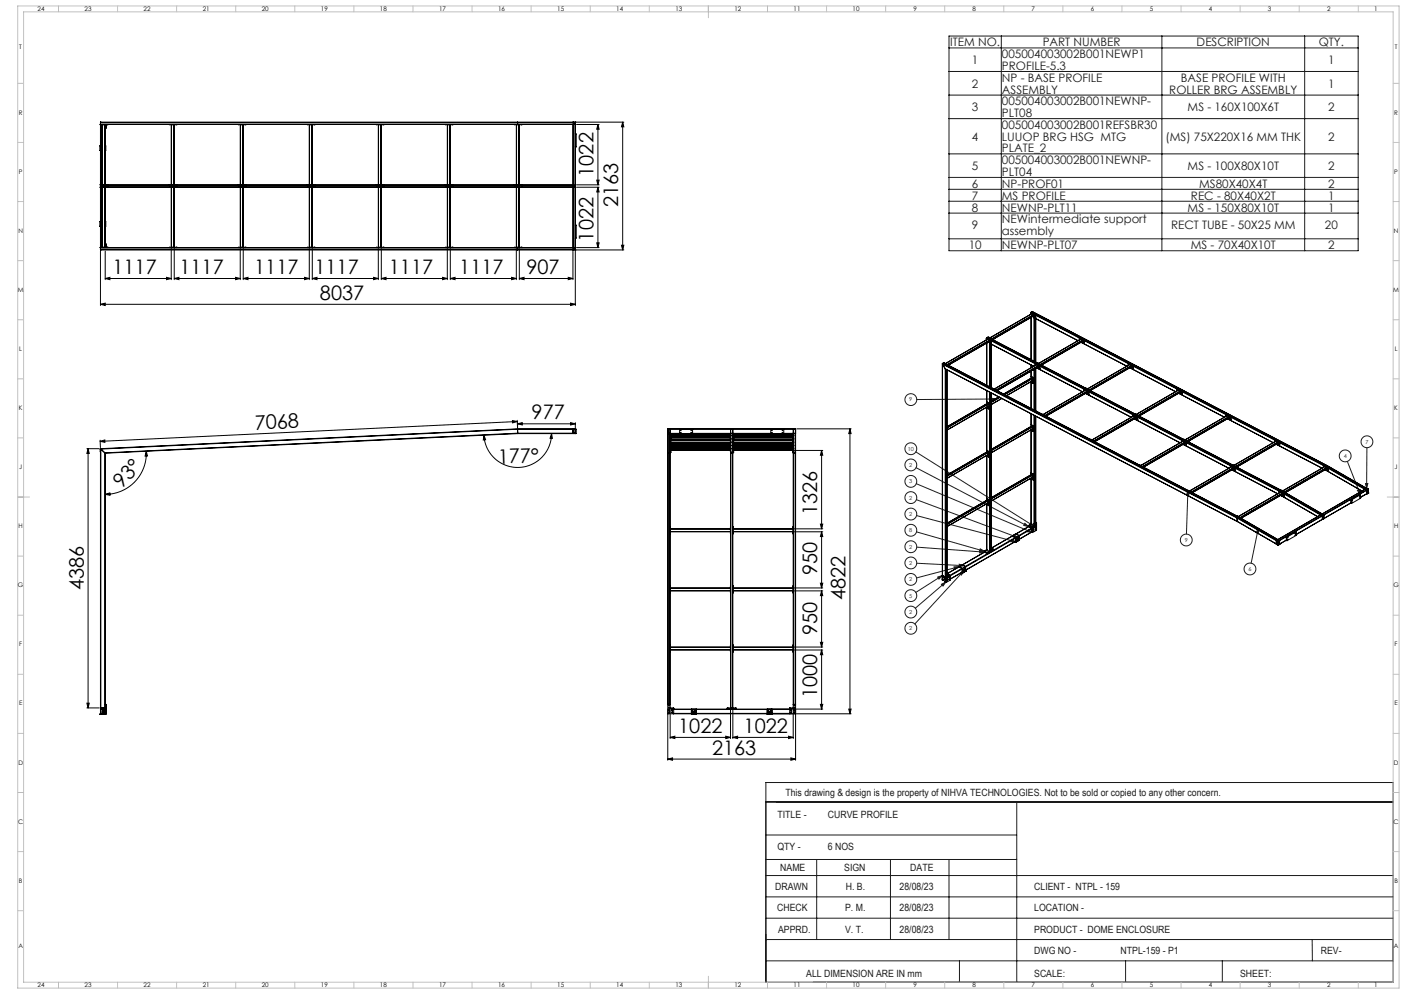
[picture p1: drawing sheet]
<svg xmlns="http://www.w3.org/2000/svg" width="1189mm" height="841mm" viewBox="0 0 1189 841" stroke-linecap="round" stroke-linejoin="round" font-family="sans-serif">
<g fill="none" stroke="#000" stroke-width=".85">
<path d="M488 103h40M488 105h19M506 105v51M506 105l1 4h-2zM527 103v108M527 103l1 4h-2zM488 158h19M488 156h19M505 152h2l-1 4zM506 158v51M506 158l1 4h-2zM85 212v46"/>
<path d="M89 212v25M145 210v27M147 210v27M203 210v27M206 210v27M262 210v27M264 210v27M320 210v27M323 210v27M379 210v27M381 210v27M437 210v27"/>
<path d="M439 210v27M485 212v25M487 212v46M488 211h40M488 209h19M505 205h2l-1 4zM526 207h2l-1 4zM89 236l4-1v2zM89 236h56M141 235l4 1-4 1zM147 236l4-1v2zM147 236h56"/>
<path d="M199 235l4 1-4 1zM206 236l4-1v2zM206 236h56M258 235l4 1-4 1zM264 236l4-1v2zM264 236h56M316 235l4 1-4 1zM323 236l4-1v2zM323 236h56M375 235l4 1-4 1zM381 236l4-1v2zM381 236h56"/>
<path d="M433 235l4 1-4 1zM439 236l4-1v2zM439 236h46M481 235l4 1-4 1zM85 257l4-1v2zM85 257h402M483 256l4 1-4 1zM434 356l4 1-4 1zM438 356v6v-4M438 357l-353 16M438 359l4-1v2zM438 359h49"/>
<path d="M483 358l4 1-4 1zM487 358v4M74 380h10M75 380v219M75 380l1 4h-2zM85 372v7M85 373l4-1v2zM410 368l1 4h-2zM467 367v4h-2zM467 367a29 29 0 0 1-28 28 29 29 0 0 1-29-27M674 363h46M719 363v241"/>
<path d="M719 363l1 4h-2zM124 382l1 4h-2zM124 382a35 35 0 0 1-35 36M672 381h24M695 381v66M695 381l1 4h-2zM89 418l4-1v2zM672 447h24M672 450h24M694 443h2l-1 4zM695 450v47M695 450l1 4h-2z"/>
<path d="M672 497h24M672 500h24M694 493h2l-1 4zM695 500v47M695 500l1 4h-2zM672 547h24M672 550h24M694 543h2l-1 4zM695 550v50M695 550l1 4h-2zM74 599h10M74 595h2l-1 4z"/>
<path d="M565 600v43M567 600v25M618 600v25M620 600v25M650 600h46M671 600v25M673 600v43M694 596h2l-1 4zM718 600h2l-1 4zM650 604h70M567 624l4-1v2zM567 624h51"/>
<path d="M614 623l4 1-4 1zM620 624l4-1v2zM620 624h51M667 623l4 1-4 1zM565 642l4-1v2zM565 642h108M669 641l4 1-4 1zM648 678v153"/>
</g>
<g fill="none" stroke="#191924" stroke-width=".85">
<path d="M803 30h346v182h-346zM847 30v182M983 30v182M1104 30v182M803 41h346M803 60h346M803 80h346M803 100h346M803 130h346M803 150h346M803 160h346M803 170h346"/>
<path d="M803 180h346M803 202h346M838 337l4 1-4 1zM842 338h-66M1157 379v34M775 382l100 63M775 396l95 50M1140 390l11 28M775 409l99 42M1005 415l1 4h-2zM1005 415l-1 37M1149 415l2-1v4z"/>
<path d="M1156 409h2l-1 4zM775 423l87 32M776 436l84 22M776 450l57 16M856 456l4 2h-5zM858 453l4 2-4-1zM867 443l3 3-4-1zM870 448l4 3-4-1zM873 443l2 2-3-1zM1065 447v4h-2zM1065 447l-6 30M776 477l40 2"/>
<path d="M776 463l57 4M807 480h4l-3 2zM811 480l-35 9M812 477l4 2h-4zM829 466l4 1-4 1zM830 464l3 2h-4zM794 488l3-1-2 3zM797 494l3-2-2 4zM797 487l-22 14M800 492l-25 23M812 485l4-2-2 4zM816 483l-42 45"/>
<path d="M648 662h531v169h-531zM648 678h531M860 678v153M648 706h212M648 727h212M691 727v68M754 727v68M803 727v68M648 759h531M648 741h531M648 777h531M648 795h531"/>
<path d="M1110 795l1 18M648 813h531M812 813v18M953 813v18M1034 813v18"/>
<circle cx="771" cy="338" r="5"/>
<circle cx="771" cy="380" r="5"/>
<circle cx="1157" cy="374" r="5"/>
<circle cx="771" cy="393" r="5"/>
<circle cx="1138" cy="386" r="5"/>
<circle cx="771" cy="407" r="5"/>
<circle cx="771" cy="421" r="5"/>
<circle cx="771" cy="435" r="5"/>
<circle cx="771" cy="449" r="5"/>
<circle cx="1004" cy="457" r="5"/>
<circle cx="771" cy="463" r="5"/>
<circle cx="771" cy="476" r="5"/>
<circle cx="771" cy="490" r="5"/>
<circle cx="1058" cy="481" r="5"/>
<circle cx="771" cy="518" r="5"/>
<circle cx="771" cy="504" r="5"/>
<circle cx="771" cy="532" r="5"/>
</g>
<g fill="none" stroke="#c0c0c0" stroke-width=".85">
<path d="M15 5h1169v831h-1169zM20 10h1159v821h-1159zM49 5v5M99 5v5M149 5v5M199 5v5M249 5v5M299 5v5M349 5v5M399 5v5M449 5v5M499 5v5"/>
<path d="M549 5v5M599 5v10M649 5v5M699 5v5M749 5v5M799 5v5M849 5v5M899 5v5M949 5v5M999 5v5M1049 5v5M1099 5v5"/>
<path d="M1149 5v5M15 71h5M1179 71h5M15 121h5M1179 121h5M15 171h5M1179 171h5M15 221h5M1179 221h5M15 271h5M1179 271h5M15 321h5"/>
<path d="M1179 321h5M15 371h5M1179 371h5M15 421h10M1174 421h10M15 471h5M1179 471h5M15 521h5M1179 521h5M15 571h5M1179 571h5M15 621h5"/>
<path d="M1179 621h5M15 671h5M1179 671h5M15 721h5M1179 721h5M15 771h5M1179 771h5M49 831v5M99 831v5M149 831v5M199 831v5M249 831v5"/>
<path d="M299 831v5M349 831v5M399 831v5M449 831v5M499 831v5M549 831v5M599 826v10M649 831v5M699 831v5M749 831v5M799 831v5M849 831v5"/>
<path d="M899 831v5M949 831v5M999 831v5M1049 831v5M1099 831v5M1149 831v5"/>
</g>
<g fill="#000">
<path d="M89 236l4-1v2zM141 235l4 1-4 1zM147 236l4-1v2zM199 235l4 1-4 1zM206 236l4-1v2zM258 235l4 1-4 1zM264 236l4-1v2zM316 235l4 1-4 1zM323 236l4-1v2zM375 235l4 1-4 1z"/>
<path d="M433 235l4 1-4 1zM381 236l4-1v2z"/>
<path d="M85 257l4-1v2zM483 256l4 1-4 1z"/>
<path d="M434 356l4 1-4 1zM85 373l4-1v2z"/>
<path d="M483 358l4 1-4 1zM438 359l4-1v2zM669 641l4 1-4 1zM565 642l4-1v2z"/>
<path d="M75 380l1 4h-2zM74 595h2l-1 4zM695 450l1 4h-2zM694 493h2l-1 4zM695 500l1 4h-2zM694 543h2l-1 4zM695 550l1 4h-2zM694 596h2l-1 4zM719 363l1 4h-2zM718 600h2l-1 4zM527 103l1 4h-2zM526 207h2l-1 4zM506 158l1 4h-2zM505 205h2l-1 4z"/>
<path d="M410 368l1 4h-2zM467 367v4h-2z"/>
<path d="M89 418l4-1v2zM124 382l1 4h-2z"/>
<path d="M694 443h2l-1 4zM695 381l1 4h-2zM505 152h2l-1 4zM506 105l1 4h-2z"/>
<path d="M567 624l4-1v2zM614 623l4 1-4 1zM620 624l4-1v2zM667 623l4 1-4 1zM439 236l4-1v2zM481 235l4 1-4 1z"/>
</g>
<path d="M1005 415l1 4h-2zM1065 447v4h-2zM1149 415l2-1v4zM1156 409h2l-1 4zM812 485l4-2-2 4zM797 494l3-2-2 4zM794 488l3-1-2 3zM807 480h4l-3 2zM812 477l4 2h-4zM829 466l4 1-4 1zM830 464l3 2h-4zM856 456l4 2h-5zM858 453l4 2-4-1zM870 448l4 3-4-1zM867 443l3 3-4-1zM873 443l2 2-3-1zM838 337l4 1-4 1z" fill="#191924"/>
<g fill="none" stroke="#000" stroke-width=".85">
<path d="M85 108h.1M85 103l402 1M85 103v108M85 105v52h402M85 103h400M86 105v51M87 105v51M89 105v51M89 108h1M90 105v1M90 108h.1M90 106v2"/>
<path d="M90 105h.1M90 108h-1M90 105h1M91 105h.1M143 105h.1M143 105h6M145 105v51M147 105v51M149 105h.1M202 105h.1M202 105h5M203 105v51"/>
<path d="M204 105v51M206 105v51M207 105h1M207 105h.1M208 105h.1M260 105h.1M260 105h6M262 105v51M264 105v51M266 105h.1M318 105h1M319 105h5"/>
<path d="M319 105h.1M320 105v51M322 105v51M323 105v51M324 105h.1M377 105h.1M377 105h6M379 105v51M381 105v51M383 105h.1M435 105h.1M435 105h6"/>
<path d="M437 105v51M438 104h.1M438 105h.1M438 104v1M439 105v51M441 105h-356h5M441 105h.1M441 105h44v51h-44M485 103h.1M485 103v108M485 103h2M487 103h.1"/>
<path d="M487 103v108M487 103v1M487 105v52M487 105h-402M487 104v1M487 113h1v11h-1M85 123v4M85 123h.1M85 127h.1M89 123h.1M90 123h.1M90 123v4h-1"/>
<path d="M85 156h.1M85 156h356M85 158h356M85 154h.1M86 158v51M87 158v51M89 158v51M90 156h1M90 158h1M90 156h.1M90 158h.1M91 156h.1"/>
<path d="M91 158h.1M143 158h.1M143 156h.1M145 158v51M147 158v51M149 158h.1M149 156h.1M202 158h.1M202 156h.1M203 158v51M204 158v51M206 158v51"/>
<path d="M207 158h1M207 156h1M207 156h.1M207 158h.1M208 158h.1M208 156h.1M260 158h.1M260 156h.1M262 158v51M264 158v51M266 158h.1M266 156h.1"/>
<path d="M318 156h1M318 158h1M318 156h.1M318 158h.1M319 156h.1M319 158h.1M320 158v51M322 158v51M323 158v51M324 156h.1M324 158h.1M377 156h.1"/>
<path d="M377 158h.1M379 158v51M381 158v51M383 156h.1M383 158h.1M435 158h.1M435 156h.1M437 158v51M438 157h.1M438 158h.1M438 157v1M439 158v51"/>
<path d="M441 158h.1M441 156h.1M441 158h44v51h-400h5M487 158v52M487 158h-402v51M487 157v1M85 161h.1M85 191h.1M85 187h.1M85 187v1v3M89 187l1 1v3M89 191h.1"/>
<path d="M487 190h1v11h-1M85 211h.1M85 211h402M85 206v1M85 206h.1M85 209v1h402M85 211h400M89 206l1 1M89 207h1M90 209h.1M90 207h.1M90 207v2"/>
<path d="M90 209h1M91 209h.1M143 209h.1M143 209h6M149 209h.1M202 209h.1M202 209h5M207 209h1M208 209h.1M260 209h.1M260 209h6M266 209h.1"/>
<path d="M319 209h.1M319 209h5M324 209h.1M377 209h.1M377 209h6M383 209h.1M435 209h.1M435 209h6M438 210h.1M438 211h.1M438 210v1M441 209h.1"/>
<path d="M485 211h.1M485 211h2M487 211h.1M487 210v1M872 265v1M872 265h.1M872 265l250 130M872 265l4 2M873 264v1M873 269v35M873 264l249 131M873 265h.1"/>
<path d="M873 265l-36 21M873 265l2 1M874 264l249 130M874 264h-1M874 268l2 1M875 268v1M875 266h.1M875 266l-36 21M875 269h.1M875 269l37 19M875 269v37M875 267l-35 20"/>
<path d="M875 266v1M876 267h.1M876 267v2M876 270v36M876 267l1 2M877 269h.1M877 269h-1M877 270v36M835 286v2M835 286h.1M835 286l4 2M835 286l249 131 1-1"/>
<path d="M835 290v36M835 286l250 130M836 287h.1M836 287l-36 21M836 287l-36 21h2l36-20M836 285h.1M836 285l250 131M836 285l-1 1M836 285l4 2M837 289l2 1M837 289v1M837 290h.1"/>
<path d="M837 290l38 20M837 290v37M838 286h.1M838 288v1M838 288l-36 21M838 291v36M839 288v1M839 288h.1M839 289v1M839 291v37M839 290h.1M839 289h.1"/>
<path d="M839 287h.1M840 287h.1M914 286l-1 2M914 286h.1M914 286h-1M914 286l3 2M915 287l-36 21M915 289l3 1M916 288l-36 20M916 288v1M916 288l-35 21M916 289h.1"/>
<path d="M916 289l-35 20M917 288l1 1M918 290h.1M918 289v1M797 308v180M798 308h.1M798 308v180M798 308l249 130M798 308l2 4M799 307h.1M799 307l252 131M799 307l-1 1"/>
<path d="M799 307l4 2M800 312h.1M800 312v177M800 312l247 129M800 312v174M801 313v172M803 309l35-20zM803 309h.1M873 309v2M873 314v6M873 319h.1M873 314v5"/>
<path d="M873 320l-24 13M873 320h.1M873 319h1M874 319v1M874 319h.1M874 320v4M874 320h.1M875 313v34M875 312v35M876 308h.1M876 308v1M876 312v36"/>
<path d="M877 312v36M877 311l39 20M877 308l2 1M878 307h.1M878 307l4 2M878 311l2 1M879 309v1M879 309l-36 21M879 308h.1M879 308h1M879 310h.1M879 310l-36 20"/>
<path d="M879 310l-35 20M880 310h.1M880 310v2M880 312h.1M880 308h.1M882 309h.1M954 310l-39-20 39 20M955 308v1M955 308h.1M955 308l4 2M956 308h.1M956 308l-36 21"/>
<path d="M956 311l39 20M956 308l2 1M957 311l2 1M958 309h.1M958 309l-36 21M958 309v1M958 310h.1M958 310l-35 20M958 311h.1M959 310h.1M959 310v2M959 312h.1"/>
<path d="M835 330v12M837 332v135M838 332v135M839 333v133M840 329h.1M840 329l4 2M841 329l36-21zM844 331h.1M845 336l-6 3M846 336l-7 4M848 337l-9 5M873 323h.1"/>
<path d="M873 323v23M873 323l1 1M873 320v1M873 320l-23 14M873 322l-21 13M873 321v1M873 321l-23 13M874 324h.1M917 329h.1M917 329v2M917 329l4 2M918 330l-35 21 1 1 36-21"/>
<path d="M919 333l38 20M919 329h.1M919 329l4 2M919 332l2 2M920 329h.1M920 331v1M920 331l-36 21M921 332h.1M921 331v1M921 331h.1M921 332l1 1M922 333l-1 1"/>
<path d="M922 334h-1M922 333h.1M923 331h.1M996 330v1M996 329v1M996 329l4 2M996 329h.1M997 330l-36 21M997 330h.1M997 333l39 20M998 332l2 1M999 331l-36 21"/>
<path d="M999 331v1M999 332h.1M999 332l-35 20M1000 331v1M1000 331h.1M1000 332v1M1000 333h.1M1000 332h.1M835 345l2 1M835 345v37M835 340h.1M835 342l-34 19"/>
<path d="M835 342h1M835 340l2 1M836 342h.1M836 342l-35 20M836 344l-35 20M836 344h.1M836 342v2M837 341h.1M837 346h.1M837 341v5M873 350v11M873 359h.1"/>
<path d="M873 350v9M873 359l1 1M875 351v94M875 352v90M876 352v90M877 352v90M881 350h.1M881 350l4 2M885 352l35-20zM885 352h.1M959 351h.1M959 351v1"/>
<path d="M960 352h.1M960 352l-36 20M960 354l39 21M960 352h1M960 350h.1M961 354l2 1M961 352l1 1M961 352l-36 21M961 351l2 1M962 353h-1M962 353l-36 21M962 353h.1"/>
<path d="M962 353l-36 20M963 353h.1M963 353v2M963 355h.1M963 352h.1M964 352h.1M1037 351v1M1037 351h.1M1037 351l4 2M1038 351h-1M1038 351l3 2M1039 352h.1"/>
<path d="M1039 352l-36 20M1039 354l39 21M1039 354l2 1M1040 353l-35 21M1040 353l-36 20M1040 353h.1M1040 353l-35 20M1041 353h1M1041 355h.1M1041 353h.1M1042 353v2M1042 355h.1"/>
<path d="M1042 353h.1M85 380v2M85 380h.1M85 380v224M85 380v220M85 380l4 3M438 363h.1M438 363h49M438 363v4M438 363l-353 17M438 367h.1M438 367h49"/>
<path d="M438 367l-349 16M485 367h.1M485 363v4M485 363h2M485 363h.1M487 363h.1M487 367h.1M487 363v4M487 363h1v4h-50M565 363h108M565 367h.1M565 367v229"/>
<path d="M565 367h108M565 363v4M565 367v237M565 367h10M565 363h.1M567 363v4M567 363v233M567 371h51M567 374h.1M567 374h51M567 377h.1M567 380h51"/>
<path d="M567 369h.1M567 369h51M567 371h.1M567 377h51M567 380h.1M567 367v232h3M567 371v3M567 376v1M567 374v2M567 380v2M567 368h.1M567 369v2"/>
<path d="M567 379h.1M567 377v2M567 367h51M567 370h51M567 373h51M567 375h51M567 378h51M567 367v1M567 368v1M567 379v1M567 372h51M575 363v4"/>
<path d="M586 363v4M586 367h66M618 374h.1M618 376v1M618 377h.1M618 368h.1M618 369h.1M618 371h.1M618 379h.1M618 380h.1M618 367v232M618 376h.1"/>
<path d="M619 363v236M619 363v4M620 363h.1M620 367h.1M620 363v4M620 367v232M620 380h51M620 369h.1M620 371h.1M620 374h.1M620 377h51M620 369h51"/>
<path d="M620 372h51M620 377h.1M620 376h.1M620 374h51M620 368h.1M620 379h.1M620 369v2M620 371v3M620 380v2M620 376v1M620 374v2M620 377v2"/>
<path d="M620 380h.1M620 367h51M620 370h51M620 373h51M620 375h51M620 378h51M620 367v1M620 368v1M620 379v1M652 363v4M663 363v4M663 367h10"/>
<path d="M671 380v2M671 371h.1M671 369v2M671 374h.1M671 371v3M671 368h.1M671 369h.1M671 376v1M671 374v2M671 377h.1M671 379h.1M671 377v2"/>
<path d="M671 380h.1M671 367v1M671 368v1M671 379v1M671 376h.1M671 367v232h-2M672 363v233M672 363v4M673 367v229M673 363h.1M673 367h.1M673 363v4"/>
<path d="M673 367v237M873 364h.1M873 364v38M873 364v36M873 361h.1M873 364l1 1M873 361l-34 20M873 363l-34 20M873 361v2M874 360v1M874 360h.1M874 361v4"/>
<path d="M874 365h.1M874 360v5M923 372h.1M923 372l4 2M927 374h.1M1000 373h.1M1000 373v1M1000 373l4 2M1001 373h.1M1001 376l39 20M1001 373l-36 21M1002 372h.1"/>
<path d="M1002 376l2 1M1003 372h.1M1003 372l1 1M1003 374l-36 21-2-1M1003 374v1M1003 374l-36 21M1003 375h.1M1003 375l-35 20M1004 375h.1M1004 375v2M1004 377h.1M1004 373h.1"/>
<path d="M1005 374h.1M1079 373v1M1079 373h.1M1079 372h.1M1079 372v1M1079 373l4 1M1080 373l-36 21M1080 373l1 1M1080 376l39 20M1081 376l2 1M1081 374h1M1081 374l-35 21"/>
<path d="M1082 374v1M1082 374l-36 21M1082 375h.1M1082 375l-35 20M1083 374v1M1083 377h.1M1083 375v2M89 383h.1M89 383v216M89 383v213M565 383h2M567 382h.1"/>
<path d="M567 381h51M618 382h.1M618 383h2M620 382h.1M620 381h51M671 382h.1M671 383h2M835 386l2 1M835 385v38M835 382h.1M835 382l-34 20M835 381h.1"/>
<path d="M835 382l1 1M835 381l2 1M836 383h.1M836 383l-35 20M836 386h.1M836 385h.1M836 385l-35 20M836 383v2M837 382h.1M837 387h.1M837 382v5M839 380l34-19z"/>
<path d="M964 393h.1M968 395h.1M1041 394h.1M1041 394v1M1041 394l4 2M1042 398l39 20M1042 395l2 1M1043 398l38 20M1043 393h.1M1043 393l4 2M1043 397l2 1M1044 396h.1"/>
<path d="M1044 396l-36 20M1044 394h.1M1044 396v1M1044 397l-35 20M1045 396v1M1045 396h.1M1045 398h.1M1045 397v1M1046 395h.1M1047 395h.1M1120 394v1M1120 394h.1"/>
<path d="M1120 394l4 2M1121 397l1 1M1122 397l2 1M1122 398h.1M1122 397v1M1122 398l31 17M1122 398l30 17M1122 395l35 20M1123 396l-36 20-2-1M1123 396h.1M1123 396l-36 20M1123 396l-35 21"/>
<path d="M1123 394h.1M1123 394l35 20M1123 394l-1 1M1123 397h.1M1124 396h.1M1124 396v2M1124 396l31 18M1124 398h.1M873 405h.1M873 405v38M873 405v39M873 400h.1"/>
<path d="M873 402l-34 19M873 402h.1M873 400l1 1M873 405l1 1M873 402l-34 20M873 404h.1M873 404l-34 20M873 402v2M874 401h.1M874 406h.1M874 401v5M1005 415h.1"/>
<path d="M1005 415l4 2M1007 415l35-20zM1009 417h.1M1083 416h-1M1083 416l-1 1M1083 416l3 2M1083 416h.1M1084 419l1 1M1084 419h1M1084 415h.1M1084 415l4 2M1084 419l3 1"/>
<path d="M1085 420h.1M1085 419h.1M1085 419l30 18M1085 416l34 20M1085 415h.1M1085 415l36-20zM1085 417l-36 21M1085 417v1M1085 417l-35 21M1086 416h.1M1086 416l34 20M1086 416h-1"/>
<path d="M1086 416l33 19M1086 419h.1M1086 418h1M1087 418h-1M1087 418v2M1087 418h.1M1087 418l30 18M1087 420h.1M1088 417h.1M1151 418l-8 5M1151 418l-7 5M1151 418v4l-7 4"/>
<path d="M1157 418h.1M1157 413h.1M1157 413h-1M1157 413l-77 44M1157 413l1 1M1157 415v3l1-1M1158 414h.1M1158 414l-1 1v3M1158 417h.1M1158 414l-1 1M1158 414l-77 44M1158 417l-7 4"/>
<path d="M1158 414v3M835 426l2 1M835 426v39M835 423h.1M835 423l-34 20M835 422h.1M835 423l1 1M835 422l2 1M836 424h.1M836 424l-35 19M836 426l-35 20M836 426h.1"/>
<path d="M836 424v2M836 424l-35 20M837 423h.1M837 428h.1M837 423v4M837 427h.1M1047 436h.1M1047 438l34 20M1047 438v3M1047 438h.1M1047 438l35 20M1048 437l36-21z"/>
<path d="M1048 437l1 1M1048 437l35 20M1048 437l-1 1M1048 437h.1M1049 438l1 1M1050 438l35-20zM1050 439h1M1051 438v1M1051 438l-1 1M1118 436l-37 21M1119 439h.1M1119 439l-22 13"/>
<path d="M1119 436v3M1120 436v3h-1M1120 439h.1M1120 436h-1M1120 439h-1M1120 436h.1M1120 436v3M1143 426l-46 26M1143 423h1M1143 423v3h1M1144 423v3M1144 423h.1"/>
<path d="M1144 425h.1M1150 421h.1M567 451h.1M567 446h.1M567 446v5M567 450h51M567 448h51M567 447h51M618 451v1M618 446h.1M618 451h.1M618 452h.1"/>
<path d="M620 446h.1M620 451h.1M620 451v1M620 446v5M620 450h51M620 448h51M620 447h51M671 451v1M671 446v5M671 446h.1M671 451h.1M857 453l3 2"/>
<path d="M857 453h.1M857 453l-18 11M859 458l1 1M860 455h.1M860 455h-1l-18 10M860 458h.1M860 455v3M860 452h.1M860 452l-21 12 2 1-5 3M860 452l2 1M860 458v1M860 459h.1"/>
<path d="M860 456h1l-1 1zM860 456h.1M860 457l2-1v1l-2 1zM861 457h-1h1M861 457h.1M861 457h1M862 455h.1M862 455h-1M862 453h1M862 453l-2 2M863 457h.1M863 453l-46 27"/>
<path d="M863 457l-3 1M863 453v4M863 457l-3 2M870 445h.1M870 446h.1M870 445v1M870 445l3 2M870 445l3 1M870 446l3 1M871 446l-11 6M872 444l-1 1M872 444h.1"/>
<path d="M872 444v1M873 443l-3 2M873 443v1M873 444l2 1M873 447l-11 6-2-1M873 446h.1M873 447h.1M873 446v1M873 450h.1M873 450l-10 6M873 447v3M873 447l-10 7"/>
<path d="M873 450h1M873 447h1M873 445v1M873 445l1 1M874 450v1M874 446h-1M874 446h.1M874 447h-1M874 447h.1M874 447v3M874 449h.1M874 449h1"/>
<path d="M874 447h1M875 449h-1M875 447l-1 1M875 447v1M875 449h.1M875 448h-1M875 447h.1M875 445h.1M875 443h1M875 443v2M875 445l-2 1M875 445l1 1"/>
<path d="M875 445l-2 2M875 443h.1M875 446h1M875 446l-1 1M876 445l-1 1M876 443v2M876 443h.1M876 445v1M876 446l-2 1M876 446h.1M876 443v3M876 447h.1"/>
<path d="M876 448h.1M876 446v1M876 446h1M876 448h1M876 444v1M876 445h.1M876 442h.1M876 442l-1 1M876 442h1M877 443h-1M877 445h-1M877 444v1"/>
<path d="M877 443h.1M877 445h.1M877 448h-1M877 446l-1 1M877 446h.1M877 448h.1M877 442h.1M877 442l-1 1M877 442v7l-3 2M1047 441l34 20M1080 457v3M1080 457l1 1"/>
<path d="M1080 457h.1M1081 458h.1M1081 458v3M1082 458h-1M1083 457h.1M1083 457l-1 1M1083 457v3M1089 454h.1M1089 454v3M1097 450v3l-8 4M1097 450l-8 4M1097 450h-1l-7 4"/>
<path d="M812 479l-1 1M812 479l2 2M812 480h.1M812 480l-10 5M812 480l2 1M814 478h.1M814 478l-2 1M814 478l3 1M815 478l18-11-22 12M817 479h.1M817 479l-3 2M817 480l-13 7"/>
<path d="M817 480v3M833 466v1M833 466l2 2M833 467l2 1M835 465l-2 1M835 465l2 2M835 468h1M835 468h.1M836 469l-19 10M836 468h.1M837 467h1M839 466l-1 1"/>
<path d="M841 465l-5 3-3-1M841 466l-5 2M841 465h.1M841 466h.1M841 465v1M1080 460l1 1M1080 460h.1M1081 461h.1M1082 461h-1M1082 461h.1M1083 460h.1M1083 460l-1 1"/>
<path d="M1083 460l6-3-8 4M1083 460l-2 1M567 496h.1M567 496v5M567 498h51M567 500h51M567 497h51M618 496h.1M620 496h.1M620 496v5M620 498h51M620 500h51"/>
<path d="M620 497h51M671 496v5M671 496h.1M797 491h1M797 488v3M797 487h1M797 487l3 2M797 488h1M797 488h.1M798 487l2 1M798 488l2 1M798 488h-1"/>
<path d="M798 491h.1M799 492h1M800 489h.1M800 489l-3 2M800 488h.1M800 492h.1M800 489v3M800 492h-1M800 490l-2 1M800 489l-2 2M800 486h1M800 489h1"/>
<path d="M800 486v3M800 492l1 1M800 486h.1M801 493h.1M801 492h.1M801 486v6M801 486h.1M801 492v1M801 486v7M801 488h.1M801 486v1M801 485h.1"/>
<path d="M801 490h.1M801 491v1M801 485l-1 1M801 485l3 1M801 486h1M801 488h1M802 485h.1M802 491h.1M802 491h-1M802 489h.1M802 489l-1 1M802 491l-1 1"/>
<path d="M802 489v1M802 488h-1M802 486l-1 1M802 486h.1M802 488h.1M802 485v1M802 485l-1 1M802 490h-1M802 486h-1M802 486h1M802 487h.1M802 486v2"/>
<path d="M803 486l-1 1M803 486h.1M803 486v1M803 489h.1M803 490h.1M803 488h.1M803 488v1M803 488h1M803 488l1 1M803 490h1M804 487h.1M804 486l-2 1"/>
<path d="M804 487l-2 1M804 489h-1M804 488l-1 1M804 490h-1M804 486v1M804 488v1M804 490h.1M804 487v4l-3 2M814 481l-10 6M814 481h.1M814 481v4M814 484l-10 6"/>
<path d="M814 484h.1M814 485h1M815 485h.1M815 482h.1M816 483h-1M816 483h.1M816 483l-1 1v-1M816 483v-1l-1 1M816 481h.1M816 481v1M817 482l43-24-43 25M817 483h.1"/>
<path d="M817 483l-3 2M817 483l-2 2M567 501h.1M618 501v1M618 502h.1M618 501h.1M620 501h.1M620 501v1M671 501v1M671 501h.1M567 551h.1M567 546h.1"/>
<path d="M567 546v5M567 548h51M567 550h51M567 547h51M618 551v1M618 546h.1M618 551h.1M618 552h.1M620 546h.1M620 551h.1M620 551v1M620 546v5"/>
<path d="M620 548h51M620 550h51M620 547h51M671 551v1M671 546v5M671 546h.1M671 551h.1M85 599h4M85 600h.1M85 600h4M89 600h.1M89 599h.1"/>
<path d="M89 599v1M89 596h.1M89 596h1M89 599h1M89 596v3M89 600v4M89 600h1M90 596h.1M90 596v8M567 596h.1M567 596h-2M567 599h3"/>
<path d="M570 599v5M570 599h.1M570 599v1M570 600h45M585 600h.1M589 600h.1M615 599h1zM615 600h1M616 599h-1v1M616 599h6M616 600h6M616 599v1"/>
<path d="M622 599h1v1M622 599h1zM622 600h1M622 599v1M623 600h45M649 600h.1M653 600h.1M669 599h.1M669 599l-1 5M669 599l-1 1M669 599h2M672 596h-1"/>
<path d="M672 596h1M673 596h.1M85 604h.1M85 604h2M85 604h1h-1v-4h4v4h-1h1M87 604h.1M87 603h.1M87 602h.1M87 603v1M87 601v2M87 601h.1M87 604h2"/>
<path d="M87 604h1M87 603h1M87 603v-2v3M88 603v1M89 604h.1M89 604h1M90 604h.1M90 604h-1M565 604h.1M565 604h20M570 604h.1M570 604h15"/>
<path d="M570 600h15M585 604h.1M585 600v4M585 604h4M586 602h.1M586 603h2v1h-2zM587 603v1M587 604h.1M587 603h.1M587 604h1M587 603h1M588 604h.1"/>
<path d="M588 603h.1M588 602h.1M588 603v1M589 604h.1M589 600v4M589 604h60M589 600h60M649 604h.1M649 600v4M649 604h4M650 602h1M650 602h.1"/>
<path d="M650 603h2v1h-2zM651 603v1M651 604h.1M651 603h.1M651 604h1M651 603h1M652 604h.1M652 602h.1M652 603v1M652 603h.1M653 604h.1M653 600v4"/>
<path d="M653 604h15M653 600h15M668 604h1M673 604h.1M673 604h-20"/>
<circle cx="838" cy="289" r=".1"/>
<circle cx="917" cy="289" r=".1"/>
<circle cx="873" cy="320" r=".1"/>
<circle cx="879" cy="311" r=".1"/>
<circle cx="1000" cy="332" r=".1"/>
<circle cx="836" cy="341" r=".1"/>
<circle cx="836" cy="345" r=".1"/>
<circle cx="962" cy="354" r=".1"/>
<circle cx="1041" cy="354" r=".1"/>
<circle cx="576" cy="364" r=".2"/>
<circle cx="576" cy="366" r=".2"/>
<circle cx="585" cy="364" r=".2"/>
<circle cx="585" cy="366" r=".2"/>
<circle cx="653" cy="364" r=".2"/>
<circle cx="653" cy="366" r=".2"/>
<circle cx="662" cy="364" r=".2"/>
<circle cx="662" cy="366" r=".2"/>
<circle cx="873" cy="364" r=".1"/>
<circle cx="1003" cy="375" r=".1"/>
<circle cx="1082" cy="375" r=".1"/>
<circle cx="836" cy="382" r=".1"/>
<circle cx="1045" cy="397" r=".1"/>
<circle cx="1151" cy="420" r=".2"/>
<circle cx="836" cy="426" r=".1"/>
<circle cx="836" cy="423" r=".1"/>
<circle cx="862" cy="455" r=".4"/>
<circle cx="1090" cy="456" r=".2"/>
<circle cx="1090" cy="455" r=".2"/>
<circle cx="1096" cy="453" r=".2"/>
<circle cx="1096" cy="451" r=".2"/>
<circle cx="834" cy="466" r=".2"/>
<circle cx="836" cy="467" r=".2"/>
<circle cx="840" cy="465" r=".2"/>
<circle cx="815" cy="482" r=".4"/>
<circle cx="817" cy="481" r=".4"/>
<circle cx="566" cy="599" r=".4"/>
<circle cx="566" cy="597" r=".4"/>
<circle cx="566" cy="599" r=".2"/>
<circle cx="566" cy="597" r=".2"/>
<circle cx="672" cy="597" r=".4"/>
<circle cx="672" cy="599" r=".4"/>
<circle cx="672" cy="599" r=".2"/>
<circle cx="672" cy="597" r=".2"/>
<circle cx="566" cy="603" r=".4"/>
<circle cx="566" cy="601" r=".4"/>
<circle cx="566" cy="601" r=".2"/>
<circle cx="566" cy="603" r=".2"/>
<circle cx="569" cy="603" r=".4"/>
<circle cx="569" cy="601" r=".4"/>
<circle cx="569" cy="601" r=".2"/>
<circle cx="569" cy="603" r=".2"/>
<circle cx="586" cy="602" r=".5"/>
<circle cx="586" cy="602" r=".4"/>
<circle cx="588" cy="602" r=".5"/>
<circle cx="588" cy="602" r=".4"/>
<circle cx="650" cy="602" r=".5"/>
<circle cx="652" cy="602" r=".5"/>
<circle cx="652" cy="602" r=".4"/>
<circle cx="669" cy="601" r=".4"/>
<circle cx="669" cy="603" r=".4"/>
<circle cx="670" cy="601" r=".2"/>
<circle cx="670" cy="603" r=".2"/>
<circle cx="672" cy="601" r=".4"/>
<circle cx="672" cy="603" r=".4"/>
<circle cx="672" cy="601" r=".2"/>
<circle cx="672" cy="603" r=".2"/>
</g>
<g font-size="16.9">
<text x="502" y="150" transform="rotate(-90 502 150)">1022</text>
<text x="523" y="175" transform="rotate(-90 523 175)">2163</text>
<text x="502" y="204" transform="rotate(-90 502 204)">1022</text>
<text x="95" y="232">1117</text>
<text x="152" y="232">1117</text>
<text x="215" y="232">1117</text>
<text x="266" y="232">1117</text>
<text x="329" y="232">1117</text>
<text x="389" y="232">1117</text>
<text x="445" y="232">907</text>
<text x="271" y="254">8037</text>
<text x="450" y="355">977</text>
<text x="216" y="363" transform="rotate(-3 216 363)">7068</text>
<text x="421" y="392" transform="rotate(-2 421 392)">177°</text>
<text x="103" y="414" transform="rotate(-47 103 414)">93°</text>
<text x="692" y="436" transform="rotate(-90 692 436)">1326</text>
<text x="692" y="486" transform="rotate(-90 692 486)">950</text>
<text x="71" y="500" transform="rotate(-90 71 500)">4386</text>
<text x="716" y="508" transform="rotate(-90 716 508)">4822</text>
<text x="692" y="538" transform="rotate(-90 692 538)">950</text>
<text x="692" y="591" transform="rotate(-90 692 591)">1000</text>
<text x="574" y="620">1022</text>
<text x="629" y="620">1022</text>
<text x="603" y="639">2163</text>
</g>
<g font-size="9.9" fill="#191924">
<text x="804" y="39">ITEM NO.</text>
<text x="882" y="39">PART NUMBER</text>
<text x="1013" y="39">DESCRIPTION</text>
<text x="1116" y="39">QTY.</text>
<text x="848" y="49">005004003002B001NEWP1</text>
<text x="823" y="54">1</text>
<text x="848" y="59">PROFILE-5.3</text>
<text x="1124" y="54">1</text>
<text x="848" y="69">NP - BASE PROFILE</text>
<text x="999" y="69">BASE PROFILE WITH</text>
<text x="823" y="74">2</text>
<text x="1124" y="74">1</text>
<text x="848" y="79">ASSEMBLY</text>
<text x="990" y="79">ROLLER BRG ASSEMBLY</text>
<text x="848" y="89">005004003002B001NEWNP-</text>
<text x="823" y="94">3</text>
<text x="1005" y="94">MS - 160X100X6T</text>
<text x="1124" y="94">2</text>
<text x="848" y="99">PLT08</text>
<text x="848" y="109">005004003002B001REFSBR30</text>
<text x="823" y="119">4</text>
<text x="848" y="119">LUUOP BRG HSG MTG</text>
<text x="986" y="119">(MS) 75X220X16 MM THK</text>
<text x="1124" y="119">2</text>
<text x="848" y="129">PLATE_2</text>
<text x="823" y="144">5</text>
<text x="848" y="139">005004003002B001NEWNP-</text>
<text x="1005" y="144">MS - 100X80X10T</text>
<text x="1124" y="144">2</text>
<text x="848" y="149">PLT04</text>
<text x="823" y="159">6</text>
<text x="848" y="159">NP-PROF01</text>
<text x="1015" y="159">MS80X40X4T</text>
<text x="1124" y="159">2</text>
<text x="823" y="169">7</text>
<text x="848" y="169">MS PROFILE</text>
<text x="1008" y="169">REC - 80X40X2T</text>
<text x="1124" y="169">1</text>
<text x="823" y="179">8</text>
<text x="848" y="179">NEWNP-PLT11</text>
<text x="1005" y="179">MS - 150X80X10T</text>
<text x="1124" y="179">1</text>
<text x="848" y="189">NEWintermediate support</text>
<text x="823" y="194">9</text>
<text x="991" y="194">RECT TUBE - 50X25 MM</text>
<text x="1121" y="194">20</text>
<text x="848" y="199">assembly</text>
<text x="820" y="211">10</text>
<text x="848" y="211">NEWNP-PLT07</text>
<text x="1008" y="211">MS - 70X40X10T</text>
<text x="1124" y="211">2</text>
</g>
<g font-size="8.5" fill="#191924">
<text x="665" y="674">This drawing &amp; design is the property of NIHVA TECHNOLOGIES. Not to be sold or copied to any other concern.</text>
<text x="658" y="692">TITLE -</text>
<text x="701" y="692">CURVE PROFILE</text>
<text x="658" y="719">QTY -</text>
<text x="701" y="719">6 NOS</text>
<text x="660" y="737">NAME</text>
<text x="714" y="737">SIGN</text>
<text x="770" y="737">DATE</text>
<text x="656" y="753">DRAWN</text>
<text x="716" y="753">H. B.</text>
<text x="761" y="753">28/08/23</text>
<text x="875" y="753">CLIENT - NTPL - 159</text>
<text x="658" y="771">CHECK</text>
<text x="715" y="771">P. M.</text>
<text x="761" y="771">28/08/23</text>
<text x="875" y="771">LOCATION -</text>
<text x="659" y="789">APPRD.</text>
<text x="715" y="789">V. T.</text>
<text x="761" y="789">28/08/23</text>
<text x="875" y="789">PRODUCT - DOME ENCLOSURE</text>
<text x="875" y="807">DWG NO -</text>
<text x="948" y="807">NTPL-159 - P1</text>
<text x="1118" y="807">REV-</text>
<text x="682" y="826">ALL DIMENSION ARE IN mm</text>
<text x="875" y="826">SCALE:</text>
<text x="1049" y="826">SHEET:</text>
</g>
<g font-size="5.3">
<text x="32" y="9">24</text>
<text x="72" y="9">23</text>
<text x="122" y="9">22</text>
<text x="172" y="9">21</text>
<text x="222" y="9">20</text>
<text x="272" y="9">19</text>
<text x="322" y="9">18</text>
<text x="372" y="9">17</text>
<text x="422" y="9">16</text>
<text x="472" y="9">15</text>
<text x="522" y="9">14</text>
<text x="572" y="9">13</text>
<text x="622" y="9">12</text>
<text x="672" y="9">11</text>
<text x="722" y="9">10</text>
<text x="773" y="9">9</text>
<text x="823" y="9">8</text>
<text x="873" y="9">7</text>
<text x="923" y="9">6</text>
<text x="973" y="9">5</text>
<text x="1023" y="9">4</text>
<text x="1073" y="9">3</text>
<text x="1123" y="9">2</text>
<text x="1163" y="9">1</text>
<text x="16" y="42">T</text>
<text x="1180" y="42">T</text>
<text x="16" y="97">R</text>
<text x="1180" y="97">R</text>
<text x="16" y="147">P</text>
<text x="1180" y="147">P</text>
<text x="16" y="197">N</text>
<text x="1180" y="197">N</text>
<text x="15" y="247">M</text>
<text x="1179" y="247">M</text>
<text x="16" y="297">L</text>
<text x="1180" y="297">L</text>
<text x="16" y="347">K</text>
<text x="1180" y="347">K</text>
<text x="16" y="397">J</text>
<text x="1180" y="397">J</text>
<text x="16" y="447">H</text>
<text x="1180" y="447">H</text>
<text x="15" y="497">G</text>
<text x="1179" y="497">G</text>
<text x="16" y="547">F</text>
<text x="1180" y="547">F</text>
<text x="16" y="597">E</text>
<text x="1180" y="597">E</text>
<text x="16" y="647">D</text>
<text x="1180" y="647">D</text>
<text x="15" y="697">C</text>
<text x="1179" y="697">C</text>
<text x="16" y="747">B</text>
<text x="1180" y="747">B</text>
<text x="16" y="802">A</text>
<text x="1180" y="802">A</text>
<text x="32" y="835">24</text>
<text x="72" y="835">23</text>
<text x="122" y="835">22</text>
<text x="172" y="835">21</text>
<text x="222" y="835">20</text>
<text x="272" y="835">19</text>
<text x="322" y="835">18</text>
<text x="372" y="835">17</text>
<text x="422" y="835">16</text>
<text x="472" y="835">15</text>
<text x="522" y="835">14</text>
<text x="572" y="835">13</text>
<text x="622" y="835">12</text>
<text x="672" y="835">11</text>
<text x="722" y="835">10</text>
<text x="773" y="835">9</text>
<text x="823" y="835">8</text>
<text x="873" y="835">7</text>
<text x="923" y="835">6</text>
<text x="973" y="835">5</text>
<text x="1023" y="835">4</text>
<text x="1073" y="835">3</text>
<text x="1123" y="835">2</text>
<text x="1163" y="835">1</text>
</g>
<g font-size="4.7" fill="#191924">
<text x="770" y="340">9</text>
<text x="1156" y="375">7</text>
<text x="768" y="381">10</text>
<text x="1137" y="387">4</text>
<text x="770" y="395">2</text>
<text x="770" y="409">3</text>
<text x="770" y="423">2</text>
<text x="770" y="437">2</text>
<text x="770" y="450">8</text>
<text x="1003" y="459">9</text>
<text x="770" y="464">2</text>
<text x="770" y="478">2</text>
<text x="1057" y="483">6</text>
<text x="770" y="492">2</text>
<text x="770" y="506">5</text>
<text x="770" y="519">2</text>
<text x="770" y="533">2</text>
</g>
</svg>
